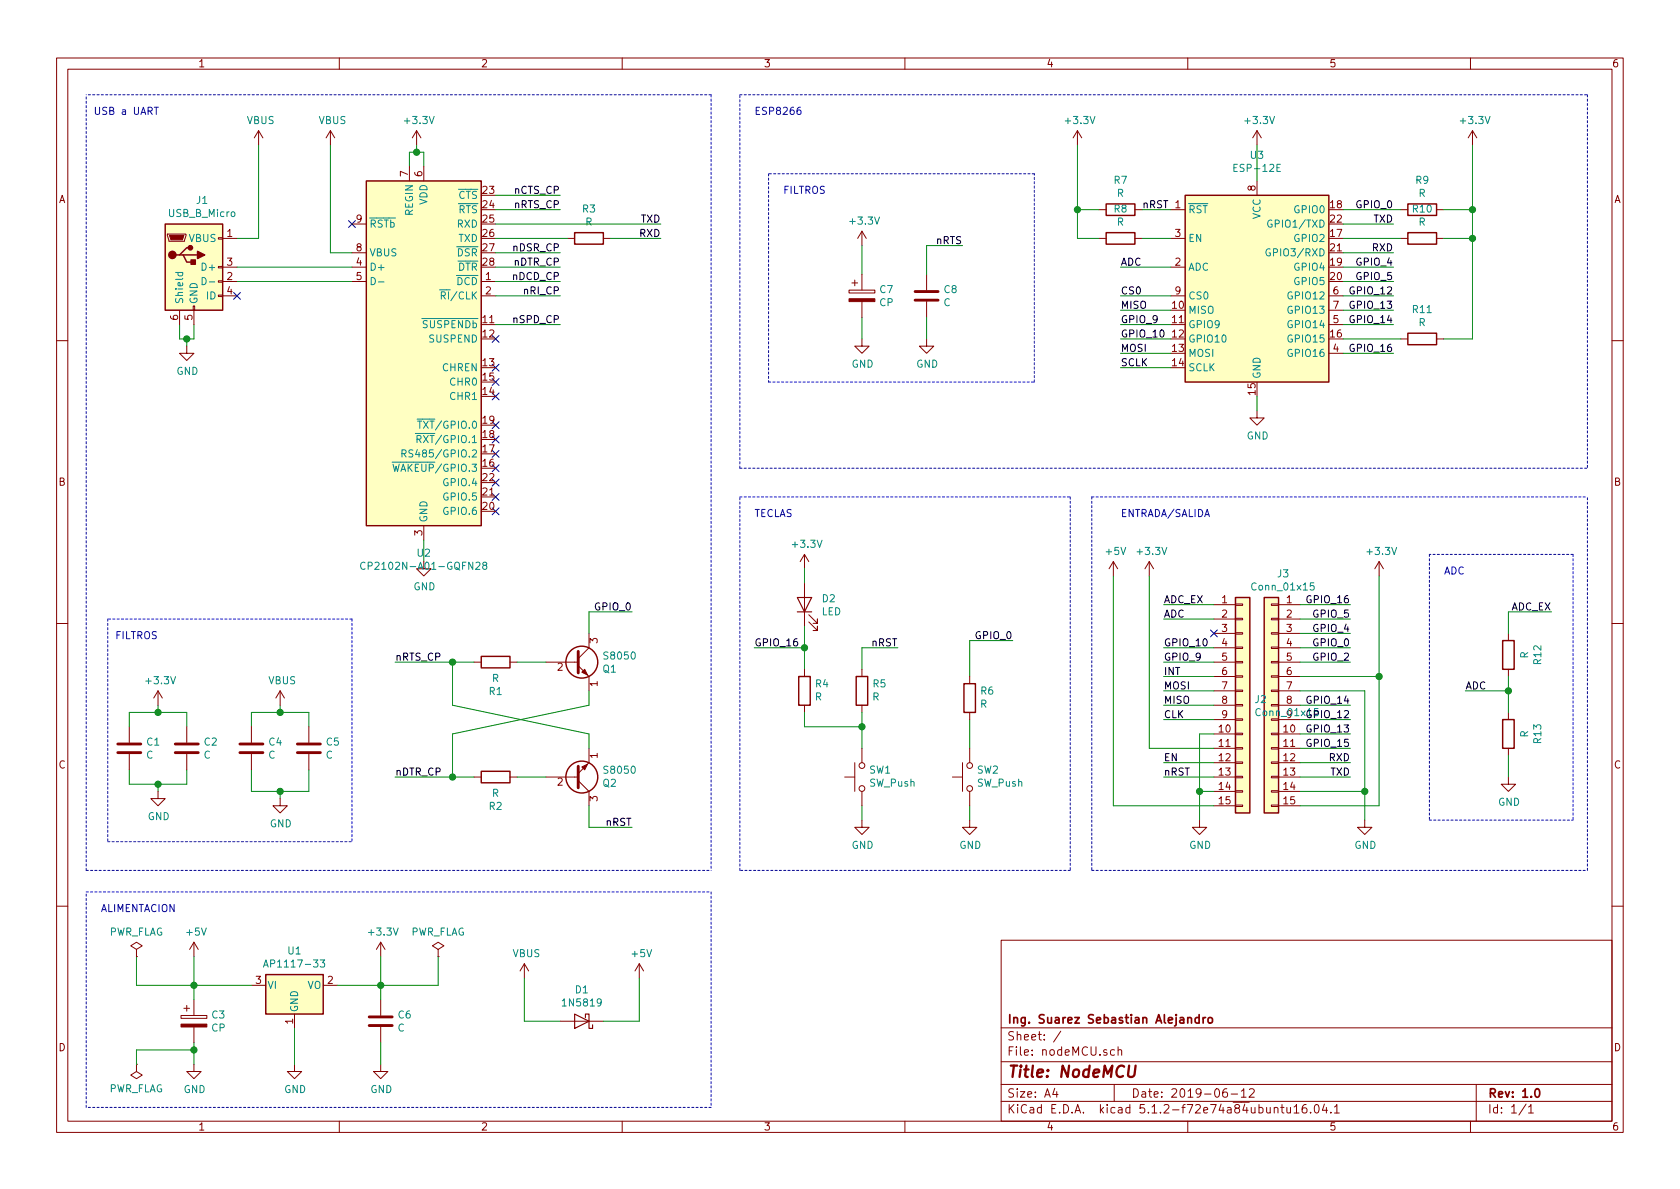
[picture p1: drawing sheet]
<svg xmlns="http://www.w3.org/2000/svg" width="297mm" height="210mm" viewBox="0 0 297 210" stroke-linecap="round" stroke-linejoin="round" font-family="sans-serif">
<g fill="none" stroke="#840000" stroke-width=".18">
<path d="M10 10.3h277v189.9h-277zM12 12.2h273v186.1h-273zM60 10.3v1.9M110 10.3v1.9M160 10.3v1.9M210 10.3v1.9M260 10.3v1.9M45.7 23.1l-.7 1.3M45.7 23.1v2.5M45.7 23.1l.8 1.3M58.4 23.1l-.7 1.3M58.4 23.1v2.5"/>
<path d="M58.4 23.1l.8 1.3M62.2 39.6h2.6M72.4 29.5v2.5M73.7 23.1l-.8 1.3M73.7 23.1v2.5M73.7 23.1l.7 1.3M74.9 29.5v2.5M190.5 23.1l-.8 1.3M190.5 23.1v2.5M190.5 23.1l.8 1.3M194.3 37.1h1.3M200.7 37.1h1.2"/>
<path d="M207 37.1h2.5M222.2 23.1v2.5M222.2 32v2.5M222.2 23.1l-.7 1.3M222.2 23.1l.8 1.3M247.6 37.1h1.3M254 37.1h1.3M260.3 23.1l-.7 1.3M260.3 23.1v2.5M260.3 23.1l.8 1.3M29.6 41.4h3.3v.3l-.3 1h-2.8zM31.7 54.9v2.5"/>
<path d="M34.2 54.1h.2v.8h-.2zM34.3 54.9v2.5M38.6 52.2h.8v.2h-.8zM38.6 49.7h.8v.2h-.8zM38.6 47.1h.8v.3h-.8zM38.6 42h.8v.3h-.8zM39.4 47.2h2.5M39.4 42.2h2.5M39.4 52.3h2.5M39.4 49.8h2.5M62.2 47.2h2.6M62.2 49.8h2.6"/>
<path d="M62.2 44.7h2.6M85.1 52.3h2.5M85.1 49.8h2.5M100.3 42.2h1.3M106.7 42.2h1.2M150.1 51.3h4.6v.5h-4.6zM150.6 50h1M151.1 49.5v1M152.4 59.9v1.3h1.3l-1.3 1.3-1.3-1.3h1.3M152.4 40.9l-.8 1.3M152.4 40.9v2.5M152.4 48.5v2.8"/>
<path d="M152.4 53.3v2.8M152.4 40.9l.8 1.3M163.8 59.9v1.3h1.3l-1.3 1.3-1.2-1.3h1.2M163.8 48.5v2.8M163.8 53.3v2.8M194.3 42.2h1.3M200.7 42.2h1.2M207 47.2h2.5M207 42.2h2.5M207 52.3h2.5M234.9 57.4h2.6M234.9 52.3h2.6"/>
<path d="M234.9 54.9h2.6M247.6 42.2h1.3M247.6 59.9h1.3M254 42.2h1.3M254 59.9h1.3M10 60.2h2M33 61.2v1.3h1.3l-1.3 1.2-1.3-1.2h1.3M222.2 72.6v1.3h1.3l-1.3 1.3-1.2-1.3h1.2M234.9 62.5h2.6M285 60.2h2M74.9 99.3v1.3h1.3l-1.3 1.2-1.2-1.2h1.2M74.9 93v2.5"/>
<path d="M142.2 98v2.6M142.2 98l-.7 1.3M142.2 98l.8 1.3M196.8 99.3l-.7 1.3M196.8 99.3v2.5M196.8 99.3l.8 1.3M203.2 99.3l-.8 1.3M203.2 99.3v2.5M203.2 99.3l.8 1.3M243.8 99.3l-.7 1.3M243.8 99.3v2.5M243.8 99.3l.8 1.3"/>
<path d="M10 110.3h2M83.8 117.1h1.3M90.2 117.1h1.2M96.5 117.1h5.7M102.2 117.7l1.9 1.9v2.6M104.1 112v2.5l-1.9 2M142.2 103.1v7.6M142.2 118.4v1.2M143 110l1.5 1.5v-.8v.8h-.7M143 108.7l1.5 1.5v-.7v.7h-.7M152.4 118.4v1.2M171.4 119.6v1.3"/>
<path d="M214.6 117.1h3.8M214.6 106.9h3.8M214.6 109.5h3.8M214.6 112h3.8M214.6 114.5h3.8M214.6 119.6h3.8M218.4 119.5h1.3v.3h-1.3zM218.4 117h1.3v.2h-1.3zM218.4 114.4h1.3v.3h-1.3zM218.4 111.9h1.3v.2h-1.3zM218.4 109.3h1.3v.3h-1.3zM218.4 106.8h1.3v.3h-1.3z"/>
<path d="M224.8 119.5h1.3v.3h-1.3zM224.8 117h1.3v.2h-1.3zM224.8 114.4h1.3v.3h-1.3zM224.8 111.9h1.3v.2h-1.3zM224.8 109.3h1.3v.3h-1.3zM224.8 106.8h1.3v.3h-1.3zM226.1 117.1h3.8M226.1 106.9h3.8M226.1 109.5h3.8M226.1 112h3.8M226.1 114.5h3.8M226.1 119.6h3.8"/>
<path d="M266.7 112v1.3M266.7 118.4v1.2M285 110.3h2M22.9 128.5v2.8M22.9 133.3v2.8M27.9 139.9v1.3h1.3l-1.3 1.3-1.2-1.3h1.2M27.9 122.2l-.7 1.2M27.9 122.2v2.5M27.9 122.2l.8 1.2M33 128.5v2.8M33 133.3v2.8M44.4 128.5v2.8"/>
<path d="M44.4 133.3v2.8M49.5 122.2l-.7 1.2M49.5 122.2v2.5M49.5 122.2l.8 1.2M54.6 128.5v2.8M54.6 133.3v2.8M83.8 137.4h1.3M90.2 137.4h1.2M96.5 137.4h5.7M102.2 138l1.9 1.9v2.6M104.1 132.3v2.6l-1.9 1.9M142.2 124.7v1.3"/>
<path d="M149.4 137.4h1.7M151.1 134.9v5M152.4 124.7v1.3M152.4 132.3v2.6M152.4 139.9v2.6M168.4 137.4h1.8M170.2 134.9v5M171.4 126v1.2M171.4 132.3v2.6M171.4 139.9v2.6M214.6 137.4h3.8M214.6 129.8h3.8"/>
<path d="M214.6 132.3h3.8M214.6 134.9h3.8M214.6 139.9h3.8M214.6 122.2h3.8M214.6 124.7h3.8M214.6 127.2h3.8M218.4 139.8h1.3v.3h-1.3zM218.4 137.3h1.3v.2h-1.3zM218.4 134.7h1.3v.3h-1.3zM218.4 132.2h1.3v.3h-1.3zM218.4 129.7h1.3v.2h-1.3zM218.4 127.1h1.3v.3h-1.3z"/>
<path d="M218.4 124.6h1.3v.2h-1.3zM218.4 122h1.3v.3h-1.3zM224.8 139.8h1.3v.3h-1.3zM224.8 137.3h1.3v.2h-1.3zM224.8 134.7h1.3v.3h-1.3zM224.8 132.2h1.3v.3h-1.3zM224.8 129.7h1.3v.2h-1.3zM224.8 124.6h1.3v.2h-1.3zM224.8 122h1.3v.3h-1.3zM226.1 137.4h3.8M226.1 129.8h3.8M226.1 132.3h3.8"/>
<path d="M226.1 134.9h3.8M226.1 139.9h3.8M226.1 122.2h3.8M226.1 124.7h3.8M226.1 127.2h3.8M266.7 137.4v1.3h1.3l-1.3 1.2-1.3-1.2h1.3M266.7 126v1.2M266.7 132.3v1.3M49.5 141.2v1.3h1.3l-1.3 1.3-1.2-1.3h1.2M152.4 145v1.3h1.3l-1.3 1.3-1.3-1.3h1.3M171.4 145v1.3h1.3l-1.3 1.3-1.2-1.3h1.2M212.1 145v1.3h1.3l-1.3 1.3-1.3-1.3h1.3"/>
<path d="M214.6 142.5h3.8M218.4 142.4h1.3v.2h-1.3zM224.8 142.4h1.3v.2h-1.3zM226.1 142.5h3.8M241.3 145v1.3h1.3l-1.3 1.3-1.3-1.3h1.3M10 160.2h2M24.1 167.9l1-.6-1-.7-1 .7 1 .6v1.3M24.1 169.2h.1M32 179.6h4.6v.5h-4.6zM32.5 178.3h1M33 177.8v1M34.3 166.6v2.6"/>
<path d="M34.3 176.8v2.8M34.3 166.6l-.8 1.3M34.3 166.6l.8 1.3M44.4 174.2h2.6M52.1 179.3v2.6M57.1 174.2h2.6M67.3 166.6v2.6M67.3 176.8v2.8M67.3 166.6l-.8 1.3M67.3 166.6l.8 1.3M77.5 167.9l1-.6-1-.7-1 .7 1 .6v1.3M77.5 169.2h.1"/>
<path d="M92.7 170.4l-.8 1.3M92.7 170.4v2.6M92.7 170.4l.8 1.3M113 170.4l-.7 1.3M113 170.4v2.6M113 170.4l.8 1.3M177 166.3h108v32h-108zM285 160.2h2M24.1 188.2v1.3l1 .6-1 .6-1-.6 1-.6M24.1 188.2h.1M34.3 188.2v1.3h1.3l-1.3 1.2-1.3-1.2h1.3M34.3 181.6v2.8"/>
<path d="M52.1 188.2v1.3h1.2l-1.2 1.2-1.3-1.2h1.3M60 198.3v1.9M67.3 188.2v1.3h1.3l-1.3 1.2-1.3-1.2h1.3M67.3 181.6v2.8M99.1 180.6h7.6M110 198.3v1.9M160 198.3v1.9M177 194.8h108M177 191.8h108M177 187.8h108M177 181.8h108M186.5 192.5l-.4 1h1"/>
<path d="M186.8 193v1M187.6 182.3l-1.3 2M197 191.8v3M197.1 185.7l-.5-.1-.3 .3 .2 .6h.6M197.7 185.7l.2-.1 .4 .1v.9M197.7 185.1v1.5M210 198.3v1.9M216.9 192.5a.62 .62 0 0 0-.7 .7l.1 .7 .2 .1 .5-.1v-.5l-.1-.2-.4-.1-.3 .3M217.7 193.5h1.1M219.5 193l.4-.5v1.5M219.5 194h.8M220.9 192.7l.2-.2h.4l.2 .2 .1 .3-1 1h1"/>
<path d="M225.3 196l.1-.1a.37 .37 0 0 1 .6 .1v.8M226.4 195.8h.6M226.7 195.3v1.3l.3 .2M227.5 195.8l.1 .9 .3 .1 .3-.1M228.2 195.8v1M228.8 195.8l.4-.5v1.5M228.8 196.8h.9M230.9 195.3a.62 .62 0 0 0-.7 .7l.1 .7 .2 .1 .5-.1 .1-.5-.2-.2-.4-.1-.3 .3M231.7 196.7v.1M232.5 195.5l.4-.2a.94 .94 0 0 1 0 1.5l-.5-.3v-.6zM234.2 195.2l-.4 1.1h.9M234.5 195.8v1"/>
<path d="M235.3 196.7v.1M235.9 195.8l.5-.5v1.5M235.9 196.8h.9M260 198.3v1.9M261 191.8v6.5M269.8 195.2l-1.2 2M270.3 195.8l.4-.5v1.5M270.3 196.8h.8"/>
<circle cx="152.4" cy="139.4" r=".51"/>
<circle cx="152.4" cy="135.4" r=".51"/>
<circle cx="171.5" cy="135.4" r=".51"/>
<circle cx="171.5" cy="139.4" r=".51"/>
</g>
<path d="M212 179.4v1.5M212.7 179.9v1M213.2 179.9l-.5 .3M210 180.1l.1-.1a.37 .37 0 0 1 .6 .1v.8M212 180l-.4-.1-.3 .3 .1 .6 .2 .1 .4-.1M213.7 180.1l.2-.2 .4 .2v.7l-.2 .1-.4-.1zM271.5 192.7l.2-.2a.81 .81 0 0 1 .6 .6 .81 .81 0 0 1-.3 .8l-.1 .1a.79 .79 0 0 1-.4-1.3z" fill="none" stroke="#840000" stroke-width=".3"/>
<path d="M199.6 188.4l-.2 1.7 .2 .2a.66 .66 0 0 0 1-.2l.2-1.7" fill="none" stroke="#840000" stroke-width=".41"/>
<g fill="#ffffc2" stroke="#ffffc2" stroke-width=".18">
<path d="M209.5 34.5h25.4v33.1h-25.4z"/>
<path d="M47 172.3h10.1v7h-10.1z"/>
<path d="M223.5 105.7h2.6v38.1h-2.6z"/>
<path d="M218.4 105.7h2.6v38.1h-2.6z"/>
<path d="M29.2 39.6h10.2v15.3h-10.2z"/>
<path d="M64.8 32h20.3v61h-20.3z"/>
</g>
<g fill="none" stroke="#840000" stroke-width=".25">
<path d="M29.2 39.6h10.2v15.3h-10.2zM64.8 32h20.3v61h-20.3zM195.6 36.1h5.1v2h-5.1zM209.5 34.5h25.4v33.1h-25.4zM248.9 36.1h5.1v2h-5.1zM31.7 45.1h.7l.6 1.2h1.3M32.4 45.1h2.5M33.7 43.8h-.7l-1.3 1.3h-.6M101.6 41.1h5.1v2.1h-5.1zM195.6 41.1h5.1v2.1h-5.1zM248.9 41.1h5.1v2.1h-5.1zM248.9 58.9h5.1v2.1h-5.1z"/>
<path d="M85.1 116.1h5.1v2h-5.1zM141.2 119.6h2.1v5.1h-2.1zM151.4 119.6h2v5.1h-2zM218.4 105.7h2.6v38.1h-2.6zM223.5 105.7h2.6v38.1h-2.6zM265.7 113.3h2v5.1h-2zM85.1 136.4h5.1v2h-5.1zM170.4 120.9h2.1v5.1h-2.1zM265.7 127.2h2v5.1h-2zM47 172.3h10.1v7h-10.1z"/>
<circle cx="102.9" cy="117.1" r="2.82"/>
<circle cx="102.9" cy="137.4" r="2.82"/>
</g>
<g fill="none" stroke="#008484" stroke-width=".18">
<path d="M224.9 39a.59 .59 0 0 0-.8 .6 .59 .59 0 0 0 .8 .5v-.5h-.2M226.4 29.1h-.6v1.2h.6M31 48.2h1.3M31.5 48.2v.4l.2 .2 .6-.1v-.5M35.7 49.1a.64 .64 0 0 1 .8 .6 .64 .64 0 0 1-.8 .6zM37 49.9h1M65.6 49.1a.64 .64 0 0 1 .8 .6 .64 .64 0 0 1-.8 .6zM66.9 49.9h1M77.7 51.3h1.3M78 52.3l.6-.1 .1-.5-.2-.1h-.5v1.3M224.6 44.1a.59 .59 0 0 0-.8 .5 .59 .59 0 0 0 .8 .6v-.5h-.2M73 79.6l-.5-.1-.2 .2 .1 .4 .5 .2 .1 .3-.2 .2h-.5"/>
<path d="M73.4 76.7h1.3M73.7 77.7l.6-.1 .1-.5-.2-.1h-.5v1.3M73.7 74.1h1M73.8 74.5h.8M74 77.7l.4 .6M74.2 74.5v1.2M64.5 99.5a.6 .6 0 0 0-.8 .5 .6 .6 0 0 0 .6 .7l.2-.1M69.3 81.7h1.5M69.5 82.1l.3 1.3 .2-1 .3 1 .3-1.3M71.1 80.2h.6l.1-.2-.1-.3-.1-.2h-.5v1.3M71.4 80.2l.4 .6M85.6 100l-.3-.3 .3-.3h.2l.3 .3-.1 .1-.5 .2-.2 .2v.3l.3 .2 .4-.1 .1-.1v-.3l-.3-.2"/>
<path d="M232.3 103.1h-.6l-.1 .6 .2-.1h.5v.6l-.2 .1-.5-.1M46.6 171l.4-1.3 .4 1.3M46.7 170.7h.6M56.6 169.7h.8l-.4 .5 .4 .2v.5l-.2 .1-.6-.1"/>
</g>
<g fill="none" stroke="#008400" stroke-width=".18">
<path d="M45.7 25.6v16.6h-3.8M58.4 25.6v19.1h3.8M72.4 29.5v-2.6h2.5v2.6M73.7 25.6v1.3M87.6 37.1h11.5M87.6 39.6h29.2M87.6 34.5h11.5M190.5 25.6v16.6h3.8M190.5 37.1h3.8M201.9 37.1h5.1M222.2 25.6v6.4M237.5 37.1h10.1"/>
<path d="M237.5 39.6h8.9M255.3 37.1h5M260.3 25.6v34.3h-5M31.7 57.4v2.5h2.6v-2.5M33 59.9v1.3M41.9 49.8h20.3M41.9 47.2h20.3M87.6 42.2h12.7M87.6 49.8h11.5M87.6 47.2h11.5M87.6 44.7h11.5M87.6 52.3h11.5"/>
<path d="M87.6 57.4h11.5M107.9 42.2h8.9M152.4 43.4v5.1M152.4 56.1v3.8M163.8 56.1v3.8M170.2 43.4h-6.4v5.1M198.1 47.2h8.9M198.1 59.9h8.9M198.1 52.3h8.9M198.1 57.4h8.9M198.1 54.9h8.9M201.9 42.2h5.1"/>
<path d="M237.5 42.2h10.1M237.5 49.8h8.9M237.5 47.2h8.9M237.5 59.9h10.1M237.5 44.7h8.9M237.5 52.3h8.9M237.5 57.4h8.9M237.5 54.9h8.9M255.3 42.2h5M198.1 62.5h8.9M198.1 65h8.9M222.2 70.1v2.5"/>
<path d="M237.5 62.5h8.9M74.9 95.5v3.8M69.8 117.1h14M80 117.1v7.6l24.1 5.1v2.5M91.4 117.1h5.1M111.8 108.2h-7.7v3.8M133.3 114.5h8.9M142.2 100.6v2.5M142.2 110.7v7.7M158.7 114.5h-6.3v3.9M179.1 113.3h-7.7v6.3M196.8 101.8v40.7h17.8"/>
<path d="M203.2 101.8v30.5h11.4M205.7 117.1h8.9M205.7 114.5h8.9M205.7 109.5h8.9M205.7 119.6h8.9M205.7 106.9h8.9M229.9 117.1h8.9M229.9 114.5h8.9M229.9 109.5h8.9M229.9 119.6h13.9M229.9 106.9h8.9M229.9 112h8.9"/>
<path d="M243.8 101.8v40.7h-13.9M266.7 119.6v6.4M274.3 108.2h-7.6v3.8M22.9 128.5v-2.5h10.1v2.5M22.9 136.1v2.6h10.1v-2.6M27.9 124.7v1.3M27.9 138.7v1.2M44.4 136.1v3.8h10.2v-3.8M44.4 128.5v-2.5h10.2v2.5M49.5 124.7v1.3M49.5 139.9v1.3M69.8 137.4h14"/>
<path d="M91.4 137.4h5.1M104.1 122.2v2.5l-24.1 5.1v7.6M142.2 126v2.5h10.2M152.4 126v6.3M171.4 127.2v5.1M205.7 137.4h8.9M205.7 122.2h8.9M205.7 127.2h8.9M205.7 124.7h8.9M205.7 134.9h8.9M212.1 139.9h2.5M214.6 129.8h-2.5v15.2"/>
<path d="M229.9 137.4h8.9M229.9 139.9h11.4M229.9 122.2h11.4v22.8M229.9 127.2h8.9M229.9 124.7h8.9M229.9 129.8h8.9M229.9 132.3h8.9M229.9 134.9h8.9M259.1 122.2h7.6M266.7 133.6v3.8M104.1 142.5v3.8h7.7M152.4 142.5v2.5"/>
<path d="M171.4 142.5v2.5M24.1 169.2v5h20.3M34.3 169.2v7.6M67.3 169.2v7.6M77.5 169.2v5h-17.8M92.7 173v7.6h6.4M113 173v7.6h-6.3M34.3 184.4v3.8M34.3 185.7h-10.2v2.5M52.1 181.9v6.3M67.3 184.4v3.8"/>
</g>
<g fill="none" stroke="#840000" stroke-width=".51">
<path d="M161.8 53.1h4.1M161.8 51.6h4.1M102.2 115.2v3.8M20.8 133.1h4.1M20.8 131.6h4.1M31 133.1h4.1M31 131.6h4.1M42.4 133.1h4.1M42.4 131.6h4.1M52.6 133.1h4M52.6 131.6h4M102.2 135.5v3.8"/>
<path d="M65.3 179.8h4M65.3 181.4h4"/>
</g>
<g fill="#008400" stroke="#008400" stroke-width=".25">
<circle cx="190.5" cy="37.1" r=".51"/>
<circle cx="80" cy="137.4" r=".51"/>
<circle cx="80" cy="117.1" r=".51"/>
<circle cx="67.3" cy="174.2" r=".51"/>
<circle cx="33" cy="59.9" r=".51"/>
<circle cx="49.5" cy="139.9" r=".51"/>
<circle cx="49.5" cy="126" r=".51"/>
<circle cx="27.9" cy="138.7" r=".51"/>
<circle cx="27.9" cy="126" r=".51"/>
<circle cx="73.7" cy="26.9" r=".51"/>
<circle cx="34.3" cy="174.2" r=".51"/>
<circle cx="142.2" cy="114.5" r=".51"/>
<circle cx="266.7" cy="122.2" r=".51"/>
<circle cx="152.4" cy="128.5" r=".51"/>
<circle cx="260.3" cy="37.1" r=".51"/>
<circle cx="260.3" cy="42.2" r=".51"/>
<circle cx="243.8" cy="119.6" r=".51"/>
<circle cx="241.3" cy="139.9" r=".51"/>
<circle cx="212.1" cy="139.9" r=".51"/>
<circle cx="34.3" cy="185.7" r=".51"/>
</g>
<g fill="#840000" stroke="#840000" stroke-width=".18">
<path d="M102.9 135.6l1-.5-.5 1z"/>
<path d="M102.9 118.9l.5-.5 .5 1z"/>
<path d="M32 181.1h4.6v.5h-4.6z"/>
<path d="M30 41.7h2.5l-.2 .7h-2.1z"/>
<path d="M150.1 52.8h4.6v.5h-4.6z"/>
</g>
<path d="M141 105.7h2.5l-1.3 2.5zM141 108.2h2.5M101.6 179.3l2.5 1.3-2.5 1.3zM103.5 180v-.7h.6v2.6h.7v-.7" fill="none" stroke="#840000" stroke-width=".2"/>
<g fill="#840000" stroke="#840000" stroke-width=".25">
<path d="M33.8 46h.7v.7h-.7z"/>
<path d="M34.9 44.4l1.3 .7-1.3 .6z"/>
<circle cx="30.5" cy="45.1" r=".63"/>
<circle cx="33.7" cy="43.8" r=".38"/>
</g>
<g fill="none" stroke="#000084" stroke-width=".18">
<path d="M61.6 39l1.2 1.2M62.8 39l-1.2 1.2M41.3 51.7l1.2 1.2M42.5 51.7l-1.2 1.2M87 59.3l1.2 1.2M88.2 59.3l-1.2 1.2M87 69.5l1.2 1.2M87 64.4l1.2 1.2M87 74.6l1.2 1.2M87 77.1l1.2 1.2M87 79.6l1.2 1.3M87 66.9l1.2 1.3"/>
<path d="M88.2 69.5l-1.2 1.2M88.2 64.4l-1.2 1.2M88.2 74.6l-1.2 1.2M88.2 77.1l-1.2 1.2M88.2 79.6l-1.2 1.3M88.2 66.9l-1.2 1.3M87 84.7l1.2 1.2M87 87.3l1.2 1.2M87 89.8l1.2 1.2M87 82.2l1.2 1.2M88.2 84.7l-1.2 1.2M88.2 87.3l-1.2 1.2"/>
<path d="M88.2 89.8l-1.2 1.2M88.2 82.2l-1.2 1.2M214 111.4l1.2 1.2M215.2 111.4l-1.2 1.2"/>
</g>
<g fill="none" stroke="#0000c2" stroke-width=".18" stroke-dasharray=".4 .4">
<path d="M125.7 16.8h-110.5M125.7 16.8v137.1M130.8 16.8h149.9M280.7 16.8v66M135.9 30.7v36.9M182.9 30.7h-47M135.9 67.6h47M182.9 67.6v-36.9M130.8 82.8v-66M130.8 87.9h58.4M130.8 82.8h149.9M189.2 87.9v66"/>
<path d="M193 87.9v66M193 87.9h87.7M252.7 98v47M278.1 98h-25.4M278.1 98v47M19 109.5v39.3M62.2 109.5h-43.2M62.2 109.5v39.3M15.2 153.9h110.5M15.2 157.7h110.5M15.2 153.9v-137.1M19 148.8h43.2"/>
<path d="M125.7 157.7v38.1M130.8 153.9v-66M189.2 153.9h-58.4M193 153.9h87.7M252.7 145h25.4M280.7 153.9v-66M15.2 195.8v-38.1M125.7 195.8h-110.5"/>
</g>
<path d="M27.3 19h.7M27.6 19v1.2M141.5 19h-.4a.87 .87 0 0 0 0 1.2l.5-.1v-.5l-.5-.1-.2 .2" fill="none" stroke="#0000c2" stroke-width=".18"/>
<text font-size="2.8" fill="#840000" x="178" y="190.5">Title: NodeMCU</text>
<g font-size="2.1" fill="#840000">
<text x="178" y="184">Sheet: /</text>
<text x="178" y="181">Ing. Suarez Sebastian Alejandro</text>
<text x="178" y="186.7">File: nodeMCU.sch</text>
<text x="178" y="196.9">KiCad E.D.A. kicad 5.1.2-f72e74a84ubuntu16.04.1</text>
<text x="178" y="194.1">Size: A4</text>
<text x="200" y="194.1">Date: 2019-06-12</text>
<text x="263" y="194.1">Rev: 1.0</text>
<text x="263" y="196.9">Id: 1/1</text>
</g>
<g font-size="1.8" fill="#840000">
<text x="35" y="11.9">1</text>
<text x="85" y="11.9">2</text>
<text x="135" y="11.9">3</text>
<text x="185" y="11.9">4</text>
<text x="235" y="11.9">5</text>
<text x="285" y="11.9">6</text>
<text x="10.4" y="35.9">A</text>
<text x="72.1" y="31.2" transform="rotate(-90 72.1 31.2)">7</text>
<text x="74.7" y="31.2" transform="rotate(-90 74.7 31.2)">6</text>
<text x="85.4" y="34.3">23</text>
<text x="222" y="33.8" transform="rotate(-90 222 33.8)">8</text>
<text x="285.4" y="35.9">A</text>
<text x="40.2" y="41.9">1</text>
<text x="63" y="39.4">9</text>
<text x="85.4" y="36.8">24</text>
<text x="85.4" y="39.4">25</text>
<text x="85.4" y="41.9">26</text>
<text x="207.8" y="36.8">1</text>
<text x="207.8" y="41.9">3</text>
<text x="235.3" y="41.9">17</text>
<text x="235.3" y="36.8">18</text>
<text x="235.3" y="39.4">22</text>
<text x="40.2" y="47">3</text>
<text x="63" y="47">4</text>
<text x="63" y="44.4">8</text>
<text x="85.4" y="44.4">27</text>
<text x="85.4" y="47">28</text>
<text x="207.8" y="47">2</text>
<text x="235.3" y="47">19</text>
<text x="235.3" y="44.4">21</text>
<text x="40.2" y="49.5">2</text>
<text x="40.2" y="52.1">4</text>
<text x="63" y="49.5">5</text>
<text x="85.9" y="49.5">1</text>
<text x="85.9" y="52.1">2</text>
<text x="207.8" y="52.1">9</text>
<text x="235.3" y="49.5">20</text>
<text x="235.7" y="52.1">6</text>
<text x="31.5" y="56.6" transform="rotate(-90 31.5 56.6)">6</text>
<text x="34" y="56.6" transform="rotate(-90 34 56.6)">5</text>
<text x="85.4" y="57.1">11</text>
<text x="85.4" y="59.7">12</text>
<text x="207.3" y="54.6">10</text>
<text x="207.3" y="57.1">11</text>
<text x="207.3" y="59.7">12</text>
<text x="235.3" y="59.7">16</text>
<text x="235.7" y="57.1">5</text>
<text x="235.7" y="54.6">7</text>
<text x="85.4" y="64.8">13</text>
<text x="207.3" y="62.2">13</text>
<text x="207.3" y="64.8">14</text>
<text x="235.7" y="62.2">4</text>
<text x="85.4" y="69.8">14</text>
<text x="85.4" y="67.3">15</text>
<text x="222" y="69.8" transform="rotate(-90 222 69.8)">15</text>
<text x="85.4" y="77.5">18</text>
<text x="85.4" y="74.9">19</text>
<text x="85.4" y="82.5">16</text>
<text x="85.4" y="80">17</text>
<text x="10.4" y="85.9">B</text>
<text x="85.4" y="87.6">21</text>
<text x="85.4" y="85.1">22</text>
<text x="285.4" y="85.9">B</text>
<text x="74.7" y="94.7" transform="rotate(-90 74.7 94.7)">3</text>
<text x="85.4" y="90.2">20</text>
<text x="216.1" y="106.7">1</text>
<text x="227.5" y="106.7">1</text>
<text x="105.7" y="113.8" transform="rotate(-90 105.7 113.8)">3</text>
<text x="216.1" y="109.2">2</text>
<text x="216.1" y="111.8">3</text>
<text x="227.5" y="109.2">2</text>
<text x="227.5" y="111.8">3</text>
<text x="98.6" y="118.6">2</text>
<text x="216.1" y="114.3">4</text>
<text x="216.1" y="116.8">5</text>
<text x="216.1" y="119.4">6</text>
<text x="227.5" y="114.3">4</text>
<text x="227.5" y="116.8">5</text>
<text x="227.5" y="119.4">6</text>
<text x="105.7" y="121.4" transform="rotate(-90 105.7 121.4)">1</text>
<text x="216.1" y="121.9">7</text>
<text x="216.1" y="124.5">8</text>
<text x="227.5" y="121.9">7</text>
<text x="227.5" y="124.5">8</text>
<text x="215.6" y="129.5">10</text>
<text x="216.1" y="127">9</text>
<text x="227" y="129.5">10</text>
<text x="10.4" y="135.9">C</text>
<text x="105.7" y="134.1" transform="rotate(-90 105.7 134.1)">1</text>
<text x="215.6" y="132.1">11</text>
<text x="215.6" y="134.6">12</text>
<text x="215.6" y="137.2">13</text>
<text x="227" y="132.1">11</text>
<text x="227" y="134.6">12</text>
<text x="227" y="137.2">13</text>
<text x="285.4" y="135.9">C</text>
<text x="98.6" y="138.9">2</text>
<text x="105.7" y="141.7" transform="rotate(-90 105.7 141.7)">3</text>
<text x="215.6" y="139.7">14</text>
<text x="215.6" y="142.2">15</text>
<text x="227" y="139.7">14</text>
<text x="227" y="142.2">15</text>
<text x="45.2" y="174">3</text>
<text x="57.9" y="174">2</text>
<text x="10.4" y="185.9">D</text>
<text x="51.8" y="181.1" transform="rotate(-90 51.8 181.1)">1</text>
<text x="285.4" y="185.9">D</text>
<text x="35" y="199.9">1</text>
<text x="85" y="199.9">2</text>
<text x="135" y="199.9">3</text>
<text x="185" y="199.9">4</text>
<text x="235" y="199.9">5</text>
<text x="285" y="199.9">6</text>
</g>
<g font-size="1.8" fill="#0000c2">
<text x="16.5" y="20.3">USB a UART</text>
<text x="133.3" y="20.3">ESP8266</text>
<text x="138.4" y="34.3">FILTROS</text>
<text x="133.3" y="91.4">TECLAS</text>
<text x="198.1" y="91.4">ENTRADA/SALIDA</text>
<text x="255.3" y="101.6">ADC</text>
<text x="20.3" y="113">FILTROS</text>
<text x="17.8" y="161.3">ALIMENTACION</text>
</g>
<g font-size="1.8" fill="#008484">
<text x="43.7" y="21.9">VBUS</text>
<text x="56.4" y="21.9">VBUS</text>
<text x="71.7" y="21.9">+3.3V</text>
<text x="188.5" y="21.9">+3.3V</text>
<text x="220.3" y="21.9">+3.3V</text>
<text x="258.4" y="21.9">+3.3V</text>
<text x="221.1" y="28.1">U3</text>
<text x="81.1" y="35.2">CTS</text>
<text x="197" y="32.5">R7</text>
<text x="197.5" y="34.8">R</text>
<text x="218.6" y="30.4">ESP-12E</text>
<text x="250.3" y="32.5">R9</text>
<text x="250.8" y="34.8">R</text>
<text x="29.9" y="38.4">USB_B_Micro</text>
<text x="34.8" y="36.1">J1</text>
<text x="65.3" y="40.3">RSTb</text>
<text x="73" y="38.1" transform="rotate(-90 73 38.1)">REGIN</text>
<text x="75.6" y="36.2" transform="rotate(-90 75.6 36.2)">VDD</text>
<text x="80.8" y="40.3">RXD</text>
<text x="81.1" y="37.7">RTS</text>
<text x="103" y="37.6">R3</text>
<text x="103.5" y="39.9">R</text>
<text x="150.4" y="39.7">+3.3V</text>
<text x="197" y="37.6">R8</text>
<text x="197.5" y="39.9">R</text>
<text x="210.1" y="37.7">RST</text>
<text x="222.9" y="38.8" transform="rotate(-90 222.9 38.8)">VCC</text>
<text x="225" y="40.3">GPIO1/TXD</text>
<text x="229" y="37.7">GPIO0</text>
<text x="249.8" y="37.6">R10</text>
<text x="250.8" y="39.9">R</text>
<text x="33.5" y="42.8">VBUS</text>
<text x="36" y="47.9">D+</text>
<text x="65.3" y="47.9">D+</text>
<text x="65.3" y="45.3">VBUS</text>
<text x="80.8" y="45.3">DSR</text>
<text x="80.9" y="47.9">DTR</text>
<text x="81.1" y="42.8">TXD</text>
<text x="210.1" y="47.9">ADC</text>
<text x="210.1" y="42.8">EN</text>
<text x="224.8" y="45.3">GPIO3/RXD</text>
<text x="229" y="42.8">GPIO2</text>
<text x="229" y="47.9">GPIO4</text>
<text x="32.4" y="53.8" transform="rotate(-90 32.4 53.8)">Shield</text>
<text x="34.9" y="53.8" transform="rotate(-90 34.9 53.8)">GND</text>
<text x="36.6" y="53">ID</text>
<text x="78.7" y="53">RI/CLK</text>
<text x="80.7" y="50.4">DCD</text>
<text x="155.6" y="51.8">C7</text>
<text x="167" y="51.8">C8</text>
<text x="210.1" y="53">CS0</text>
<text x="228" y="53">GPIO12</text>
<text x="229" y="50.4">GPIO5</text>
<text x="75" y="58">SUSPENDb</text>
<text x="155.5" y="54.1">CP</text>
<text x="166.8" y="54.1">C</text>
<text x="210.1" y="55.5">MISO</text>
<text x="210.1" y="58">GPIO9</text>
<text x="228" y="58">GPIO14</text>
<text x="228" y="55.5">GPIO13</text>
<text x="249.8" y="55.4">R11</text>
<text x="250.8" y="57.7">R</text>
<text x="76" y="60.6">SUSPEND</text>
<text x="78.3" y="65.7">CHREN</text>
<text x="150.6" y="65">GND</text>
<text x="162" y="65">GND</text>
<text x="210.1" y="60.6">GPIO10</text>
<text x="210.1" y="63.1">MOSI</text>
<text x="210.1" y="65.7">SCLK</text>
<text x="228" y="60.6">GPIO15</text>
<text x="228" y="63.1">GPIO16</text>
<text x="31.2" y="66.3">GND</text>
<text x="79.8" y="70.7">CHR1</text>
<text x="79.8" y="68.2">CHR0</text>
<text x="222.9" y="67.1" transform="rotate(-90 222.9 67.1)">GND</text>
<text x="74.9" y="75.8">TXT/GPIO.0</text>
<text x="220.4" y="77.7">GND</text>
<text x="70.3" y="83.4">WAKEUP/GPIO.3</text>
<text x="72.8" y="80.9">RS485/GPIO.2</text>
<text x="74.7" y="78.4">RXT/GPIO.1</text>
<text x="78.7" y="88.5">GPIO.5</text>
<text x="78.7" y="86">GPIO.4</text>
<text x="75.6" y="92.5" transform="rotate(-90 75.6 92.5)">GND</text>
<text x="78.7" y="91.1">GPIO.6</text>
<text x="65.4" y="100.8">CP2102N-A01-GQFN28</text>
<text x="73.8" y="98.4">U2</text>
<text x="140.3" y="96.9">+3.3V</text>
<text x="195.6" y="98.1">+5V</text>
<text x="201.2" y="98.1">+3.3V</text>
<text x="241.9" y="98.1">+3.3V</text>
<text x="73.1" y="104.4">GND</text>
<text x="145.4" y="106.5">D2</text>
<text x="221.6" y="104.4">Conn_01x15</text>
<text x="225.9" y="102.1">J3</text>
<text x="145.3" y="108.8">LED</text>
<text x="106.6" y="118.9">Q1</text>
<text x="107" y="116.6">S8050</text>
<text x="270.2" y="116.5" transform="rotate(-90 270.2 116.5)">R</text>
<text x="272.5" y="117.4" transform="rotate(-90 272.5 117.4)">R12</text>
<text x="26" y="121">+3.3V</text>
<text x="47.5" y="121">VBUS</text>
<text x="86.5" y="122.9">R1</text>
<text x="87" y="120.6">R</text>
<text x="144.1" y="123.9">R</text>
<text x="144.2" y="121.6">R4</text>
<text x="154.3" y="123.9">R</text>
<text x="154.4" y="121.6">R5</text>
<text x="173.3" y="125.1">R</text>
<text x="173.4" y="122.8">R6</text>
<text x="221.9" y="124.3">J2</text>
<text x="26" y="131.8">C1</text>
<text x="36.1" y="131.8">C2</text>
<text x="47.6" y="131.8">C4</text>
<text x="57.7" y="131.8">C5</text>
<text x="222.4" y="126.6">Conn_01x15</text>
<text x="227.5" y="127">9</text>
<text x="270.2" y="130.4" transform="rotate(-90 270.2 130.4)">R</text>
<text x="272.5" y="131.4" transform="rotate(-90 272.5 131.4)">R13</text>
<text x="25.9" y="134.2">C</text>
<text x="36" y="134.2">C</text>
<text x="47.4" y="134.2">C</text>
<text x="57.6" y="134.2">C</text>
<text x="107" y="136.8">S8050</text>
<text x="153.7" y="136.8">SW1</text>
<text x="172.8" y="136.8">SW2</text>
<text x="86.5" y="143.2">R2</text>
<text x="87" y="140.9">R</text>
<text x="106.6" y="139.1">Q2</text>
<text x="153.7" y="139.1">SW_Push</text>
<text x="172.8" y="139.1">SW_Push</text>
<text x="264.9" y="142.5">GND</text>
<text x="26.1" y="145">GND</text>
<text x="47.7" y="146.3">GND</text>
<text x="150.6" y="150.1">GND</text>
<text x="169.6" y="150.1">GND</text>
<text x="210.3" y="150.1">GND</text>
<text x="239.5" y="150.1">GND</text>
<text x="19.2" y="165.4">PWR_FLAG</text>
<text x="33.1" y="165.4">+5V</text>
<text x="65.4" y="165.4">+3.3V</text>
<text x="72.5" y="165.4">PWR_FLAG</text>
<text x="47.6" y="171.1">AP1117-33</text>
<text x="51" y="168.8">U1</text>
<text x="90.7" y="169.3">VBUS</text>
<text x="111.8" y="169.3">+5V</text>
<text x="47.2" y="174.9">VI</text>
<text x="52.7" y="179.1" transform="rotate(-90 52.7 179.1)">GND</text>
<text x="54.3" y="174.9">VO</text>
<text x="99.8" y="178">1N5819</text>
<text x="101.8" y="175.7">D1</text>
<text x="37.4" y="182.4">CP</text>
<text x="37.5" y="180.1">C3</text>
<text x="70.3" y="182.4">C</text>
<text x="70.4" y="180.1">C6</text>
<text x="19.2" y="193.2">PWR_FLAG</text>
<text x="32.5" y="193.3">GND</text>
<text x="50.2" y="193.3">GND</text>
<text x="65.5" y="193.3">GND</text>
</g>
<g font-size="1.8">
<text x="91" y="34.3">nCTS_CP</text>
<text x="91" y="36.8">nRTS_CP</text>
<text x="113.1" y="41.9">RXD</text>
<text x="113.3" y="39.4">TXD</text>
<text x="201.9" y="36.8">nRST</text>
<text x="240" y="36.8">GPIO_0</text>
<text x="242.8" y="39.4">TXD</text>
<text x="90.8" y="44.4">nDSR_CP</text>
<text x="90.9" y="47">nDTR_CP</text>
<text x="165.6" y="43.2">nRTS</text>
<text x="198.1" y="47">ADC</text>
<text x="240" y="47">GPIO_4</text>
<text x="242.6" y="44.4">RXD</text>
<text x="90.7" y="49.5">nDCD_CP</text>
<text x="92.8" y="52.1">nRI_CP</text>
<text x="198.1" y="52.1">CS0</text>
<text x="239" y="52.1">GPIO_12</text>
<text x="240" y="49.5">GPIO_5</text>
<text x="90.9" y="57.1">nSPD_CP</text>
<text x="198.1" y="54.6">MISO</text>
<text x="198.1" y="57.1">GPIO_9</text>
<text x="198.1" y="59.7">GPIO_10</text>
<text x="239" y="54.6">GPIO_13</text>
<text x="239" y="57.1">GPIO_14</text>
<text x="198.1" y="62.2">MOSI</text>
<text x="198.1" y="64.8">SCLK</text>
<text x="239" y="62.2">GPIO_16</text>
<text x="105.4" y="107.9">GPIO_0</text>
<text x="205.7" y="106.7">ADC_EX</text>
<text x="231.4" y="106.7">GPIO_16</text>
<text x="267.2" y="107.9">ADC_EX</text>
<text x="172.7" y="113">GPIO_0</text>
<text x="205.7" y="109.2">ADC</text>
<text x="232.4" y="109.2">GPIO_5</text>
<text x="232.4" y="111.8">GPIO_4</text>
<text x="69.8" y="116.8">nRTS_CP</text>
<text x="133.3" y="114.3">GPIO_16</text>
<text x="154.1" y="114.3">nRST</text>
<text x="205.7" y="119.4">INT</text>
<text x="205.7" y="116.8">GPIO_9</text>
<text x="205.7" y="114.3">GPIO_10</text>
<text x="232.4" y="114.3">GPIO_0</text>
<text x="232.4" y="116.8">GPIO_2</text>
<text x="205.7" y="124.5">MISO</text>
<text x="205.7" y="121.9">MOSI</text>
<text x="231.4" y="124.5">GPIO_14</text>
<text x="259.1" y="121.9">ADC</text>
<text x="205.7" y="127">CLK</text>
<text x="231.4" y="127">GPIO_12</text>
<text x="231.4" y="129.5">GPIO_13</text>
<text x="69.8" y="137.2">nDTR_CP</text>
<text x="205.7" y="134.6">EN</text>
<text x="205.7" y="137.2">nRST</text>
<text x="231.4" y="132.1">GPIO_15</text>
<text x="235" y="134.6">RXD</text>
<text x="235.2" y="137.2">TXD</text>
<text x="107.1" y="146">nRST</text>
</g>
</svg>
